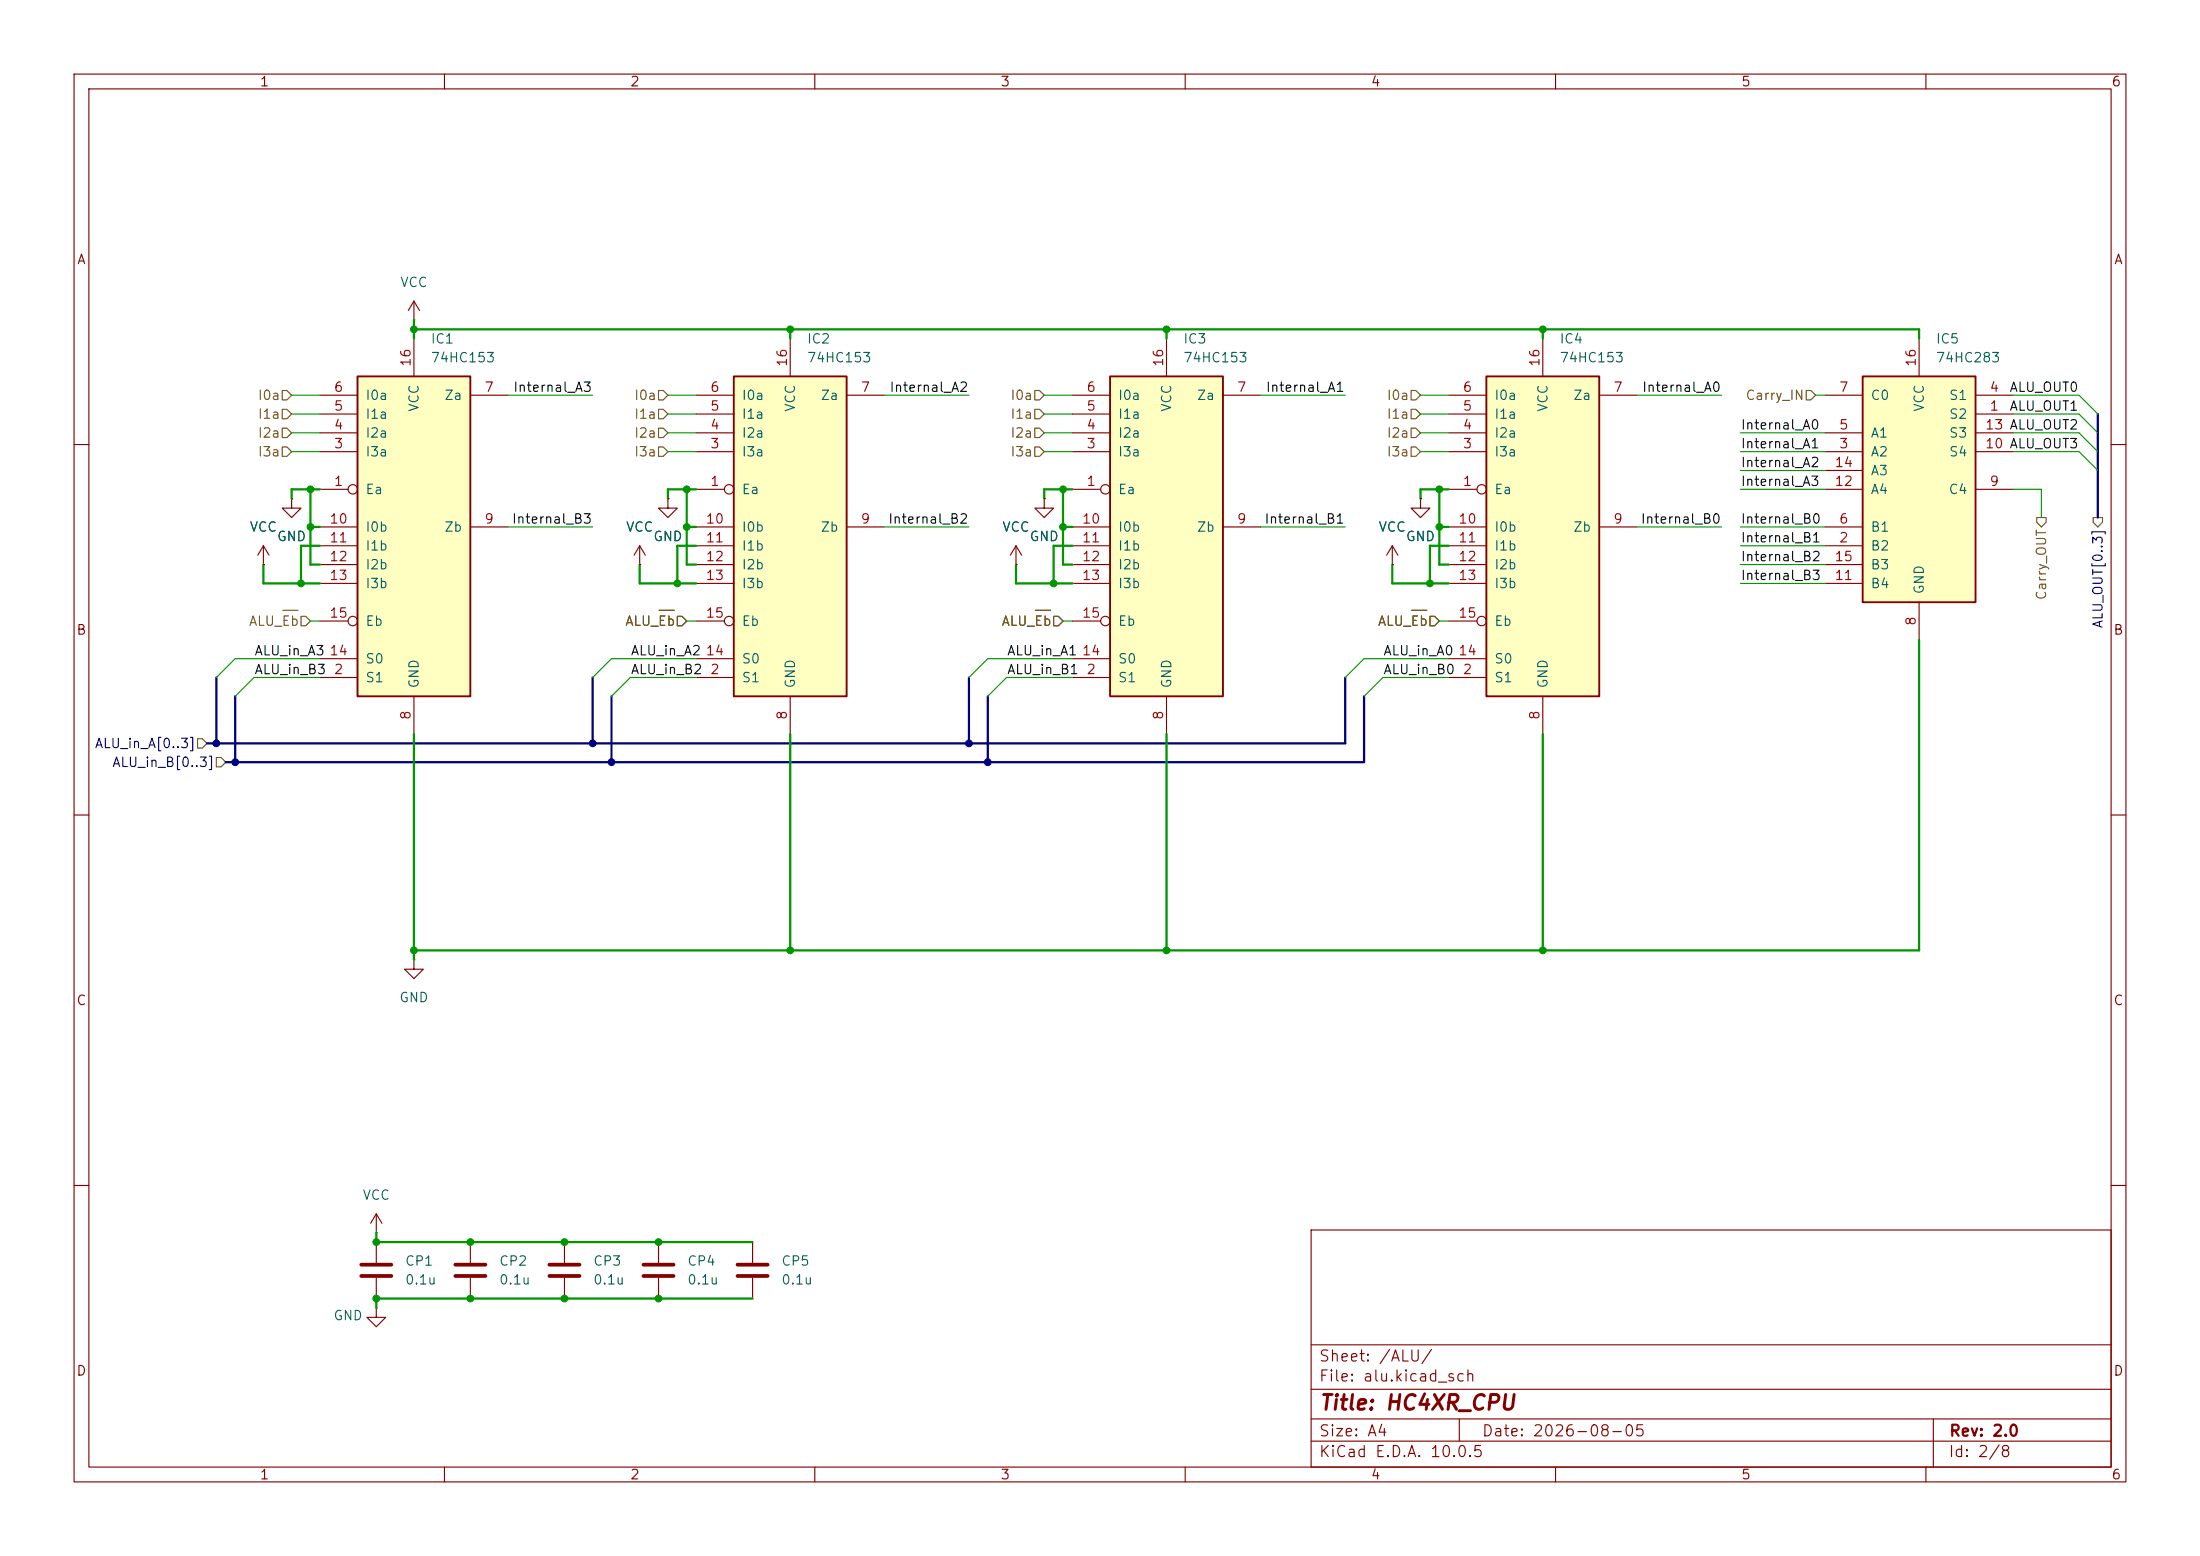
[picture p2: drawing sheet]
<svg xmlns="http://www.w3.org/2000/svg" width="297mm" height="210mm" viewBox="0 0 297 210" stroke-linecap="round" stroke-linejoin="round" font-family="sans-serif">
<g fill="none" stroke="#840000" stroke-width=".15">
<path d="M10 10h277v190h-277zM12 12h273v186h-273zM60 10v2M110 10v2M160 10v2M210 10v2M260 10v2M10 60h2M39.4 67.3v1.3h1.2l-1.2 1.3-1.3-1.3h1.3M39.4 67.3h.1M285 60h2M10 110h2"/>
<path d="M285 110h2M10 160h2M50.8 166.4h.1M50.8 176.5v1.3h1.3l-1.3 1.3-1.3-1.3h1.3M50.8 176.5h.1M50.8 163.8l-.8 1.3M50.8 163.8l.8 1.3M50.8 163.8v2.6M50.8 167.6v2.8M50.8 172.5v2.8M177 166h108v32h-108zM285 160h2"/>
<path d="M60 198v2M110 198v2M160 198v2M177 194.5h108M177 191.5h108M177 187.5h108M177 181.5h108M197 191.5v3M210 198v2M260 198v2M261 191.5v6.5"/>
</g>
<path d="M48.8 170.7h4M48.8 172.2h4" fill="none" stroke="#840000" stroke-width=".51"/>
<path d="M48.3 50.8h15.2v43.2h-15.2z" fill="#ffffc2"/>
<path d="M48.3 50.8h15.2v43.2h-15.2z" fill="none" stroke="#840000" stroke-width=".25"/>
<g fill="none" stroke="#840000" stroke-width=".15">
<path d="M43.2 58.4h5.1M43.2 55.9h5.1M43.2 53.3h5.1M55.9 43.2h.1M55.9 40.6v2.6M55.9 45.7v5.1M55.9 40.6l-.8 1.3M55.9 40.6l.7 1.3M63.5 53.3h5.1M43.2 66h3.8M43.2 61h5.1M43.2 71.1h5.1"/>
<path d="M43.2 73.7h5.1M43.2 76.2h5.1M43.2 78.7h5.1M63.5 71.1h5.1M43.2 91.4h5.1M43.2 88.9h5.1M43.2 83.8h3.8M55.9 94v5.1"/>
<circle cx="47.6" cy="66" r=".63"/>
<circle cx="47.6" cy="83.8" r=".63"/>
</g>
<path d="M251.5 50.8h15.2v30.5h-15.2z" fill="#ffffc2"/>
<path d="M251.5 50.8h15.2v30.5h-15.2z" fill="none" stroke="#840000" stroke-width=".25"/>
<g fill="none" stroke="#840000" stroke-width=".15">
<path d="M246.4 53.3h5.1M246.4 58.4h5.1M259.1 45.7v5.1M266.7 55.9h5.1M266.7 53.3h5.1M266.7 58.4h5.1M35.6 76.2h.1M35.6 73.7l-.8 1.2M35.6 73.7l.7 1.2M35.6 73.7v2.5M137.2 76.2h.1M137.2 73.7l-.8 1.2"/>
<path d="M137.2 73.7l.7 1.2M137.2 73.7v2.5M246.4 73.7h5.1M246.4 61h5.1M246.4 71.1h5.1M246.4 66h5.1M246.4 78.7h5.1M246.4 63.5h5.1M246.4 76.2h5.1M266.7 61h5.1M266.7 66h5.1M259.1 81.3v5.1"/>
<path d="M55.9 129.5v1.3h1.2l-1.2 1.3-1.3-1.3h1.3M55.9 129.5h.1M63.5 167.6v2.8M63.5 172.5v2.8M76.2 167.6v2.8M76.2 172.5v2.8"/>
</g>
<path d="M61.5 170.7h4M61.5 172.2h4M74.2 170.7h4M74.2 172.2h4" fill="none" stroke="#840000" stroke-width=".51"/>
<path d="M149.9 50.8h15.2v43.2h-15.2z" fill="#ffffc2"/>
<path d="M149.9 50.8h15.2v43.2h-15.2z" fill="none" stroke="#840000" stroke-width=".25"/>
<g fill="none" stroke="#840000" stroke-width=".15">
<path d="M144.8 58.4h5.1M144.8 55.9h5.1M144.8 53.3h5.1M157.5 45.7v5.1M165.1 53.3h5.1M86.4 76.2h.1M86.4 73.7l-.8 1.2M86.4 73.7l.7 1.2M86.4 73.7v2.5M90.2 67.3v1.3h1.2l-1.2 1.3-1.3-1.3h1.3M90.2 67.3h.1M144.8 66h3.8"/>
<path d="M144.8 61h5.1M144.8 71.1h5.1M144.8 73.7h5.1M144.8 76.2h5.1M144.8 78.7h5.1M165.1 71.1h5.1M188 76.2h.1M188 73.7l-.8 1.2M188 73.7l.7 1.2M188 73.7v2.5M144.8 91.4h5.1M144.8 88.9h5.1"/>
<path d="M144.8 83.8h3.8M157.5 94v5.1M88.9 167.6v2.8M88.9 172.5v2.8M101.6 167.6v2.8M101.6 172.5v2.8"/>
<circle cx="149.2" cy="66" r=".63"/>
<circle cx="149.2" cy="83.8" r=".63"/>
</g>
<path d="M86.9 170.7h4M86.9 172.2h4M99.6 170.7h4M99.6 172.2h4" fill="none" stroke="#840000" stroke-width=".51"/>
<path d="M99.1 50.8h15.2v43.2h-15.2z" fill="#ffffc2"/>
<path d="M99.1 50.8h15.2v43.2h-15.2z" fill="none" stroke="#840000" stroke-width=".25"/>
<g fill="none" stroke="#840000" stroke-width=".15">
<path d="M94 58.4h5.1M94 55.9h5.1M94 53.3h5.1M106.7 45.7v5.1M114.3 53.3h5.1M94 66h3.8M94 61h5.1M94 71.1h5.1M94 73.7h5.1M94 76.2h5.1M94 78.7h5.1M114.3 71.1h5.1"/>
<path d="M141 67.3v1.3h1.2l-1.2 1.3-1.3-1.3h1.3M141 67.3h.1M191.8 67.3v1.3h1.2l-1.2 1.3-1.3-1.3h1.3M191.8 67.3h.1M94 91.4h5.1M94 88.9h5.1M94 83.8h3.8M106.7 94v5.1"/>
<circle cx="98.4" cy="66" r=".63"/>
<circle cx="98.4" cy="83.8" r=".63"/>
</g>
<path d="M200.7 50.8h15.2v43.2h-15.2z" fill="#ffffc2"/>
<path d="M200.7 50.8h15.2v43.2h-15.2z" fill="none" stroke="#840000" stroke-width=".25"/>
<g fill="none" stroke="#840000" stroke-width=".15">
<path d="M195.6 58.4h5.1M195.6 55.9h5.1M195.6 53.3h5.1M208.3 45.7v5.1M215.9 53.3h5.1M35.6 76.2h.1M39.4 67.3h.1M86.4 76.2h.1M90.2 67.3h.1M137.2 76.2h.1M141 67.3h.1M188 76.2h.1"/>
<path d="M191.8 67.3h.1M195.6 66h3.8M195.6 61h5.1M195.6 71.1h5.1M195.6 73.7h5.1M195.6 76.2h5.1M195.6 78.7h5.1M215.9 71.1h5.1M195.6 91.4h5.1M195.6 88.9h5.1M195.6 83.8h3.8M208.3 94v5.1"/>
<circle cx="200" cy="66" r=".63"/>
<circle cx="200" cy="83.8" r=".63"/>
</g>
<g fill="none" stroke="#725600" stroke-width=".15">
<path d="M38.1 55.2h.6l.7 .7-.7 .6h-.6zM38.1 52.7h.6l.7 .6-.7 .7h-.6zM38.1 57.8h.6l.7 .6-.7 .7h-.6zM88.9 52.7h.6l.7 .6-.7 .7h-.6zM88.9 55.2h.6l.7 .7-.7 .6h-.6zM88.9 57.8h.6l.7 .6-.7 .7h-.6zM139.7 52.7h.6l.7 .6-.7 .7h-.6zM139.7 55.2h.6l.7 .7-.7 .6h-.6zM139.7 57.8h.6l.7 .6-.7 .7h-.6zM190.5 55.2h.6l.7 .7-.7 .6h-.6zM190.5 52.7h.6l.7 .6-.7 .7h-.6zM190.5 57.8h.6l.7 .6-.7 .7h-.6z"/>
<path d="M243.8 52.7h.7l.6 .6-.6 .7h-.7zM38.1 60.3h.6l.7 .7-.7 .6h-.6zM88.9 60.3h.6l.7 .7-.7 .6h-.6zM139.7 60.3h.6l.7 .7-.7 .6h-.6zM190.5 60.3h.6l.7 .7-.7 .6h-.6zM275 69.9h1.2v.6l-.6 .6-.6-.6zM282.6 69.9h1.2v.6l-.6 .6-.6-.6zM26.7 99.7h.6l.6 .6-.6 .7h-.6zM38.2 82.4h2M40.6 83.2h.7l.6 .6-.6 .7h-.7zM89 82.4h2M91.4 83.2h.7l.6 .6-.6 .7h-.7z"/>
<path d="M139.8 82.4h2M142.2 83.2h.7l.6 .6-.6 .7h-.7zM190.6 82.4h2M193 83.2h.7l.6 .6-.6 .7h-.7zM29.2 102.2h.6l.7 .7-.7 .6h-.6z"/>
</g>
<path d="M283.2 55.9v14M29.2 91.4v8.9M31.7 94v8.9M80 91.4v8.9M82.5 94v8.9M130.8 91.4v8.9M133.3 94v8.9M181.6 91.4v8.9h-153.7M184.1 94v8.9h-153.6" fill="none" stroke="#000084" stroke-width=".3"/>
<g fill="none" stroke="#009600" stroke-width=".3">
<path d="M55.9 43.2v2.5M55.9 44.5h203.2v1.2M106.7 44.5v1.2M157.5 44.5v1.2M208.3 44.5v1.2M35.6 76.2v2.5h7.6M41.9 71.1h1.3M41.9 66v10.2h1.3M43.2 66h-3.8v1.3M43.2 73.7h-2.6v5M86.4 76.2v2.5h7.6M92.7 71.1h1.3"/>
<path d="M92.7 66v10.2h1.3M94 73.7h-2.6v5M94 66h-3.8v1.3M137.2 76.2v2.5h7.6M143.5 71.1h1.3M143.5 66v10.2h1.3M144.8 66h-3.8v1.3M144.8 73.7h-2.6v5M188 76.2v2.5h7.6M194.3 71.1h1.3M194.3 66v10.2h1.3M195.6 73.7h-2.6v5"/>
<path d="M195.6 66h-3.8v1.3M55.9 99.1v30.4M106.7 99.1v29.2M157.5 99.1v29.2M208.3 99.1v29.2M259.1 86.4v41.9h-203.2M50.8 166.4v1.2h50.8M101.6 175.3h-50.8v1.2"/>
</g>
<g fill="none" stroke="#009600" stroke-width=".15">
<path d="M39.4 55.9h3.8M39.4 53.3h3.8M39.4 58.4h3.8M68.6 53.3h11.4M90.2 55.9h3.8M90.2 53.3h3.8M90.2 58.4h3.8M119.4 53.3h11.4M141 55.9h3.8M141 53.3h3.8M141 58.4h3.8M170.2 53.3h11.4"/>
<path d="M191.8 55.9h3.8M191.8 53.3h3.8M191.8 58.4h3.8M221 53.3h11.4M234.9 58.4h11.5M245.1 53.3h1.3M271.8 55.9h8.9l2.5 2.5M271.8 53.3h8.9l2.5 2.6M271.8 58.4h8.9l2.5 2.6M39.4 61h3.8M68.6 71.1h11.4M90.2 61h3.8"/>
<path d="M119.4 71.1h11.4M141 61h3.8M170.2 71.1h11.4M191.8 61h3.8M221 71.1h11.4M234.9 61h11.5M234.9 71.1h11.5M234.9 66h11.5M234.9 78.7h11.5M234.9 73.7h11.5M234.9 76.2h11.5M234.9 63.5h11.5"/>
<path d="M271.8 61h8.9l2.5 2.5M271.8 66h3.8v3.9M41.9 83.8h1.3M43.2 91.4h-8.9l-2.6 2.6M43.2 88.9h-11.5l-2.5 2.5M92.7 83.8h1.3M94 91.4h-8.9l-2.6 2.6M94 88.9h-11.5l-2.5 2.5M143.5 83.8h1.3M144.8 91.4h-8.9l-2.6 2.6M144.8 88.9h-11.5l-2.5 2.5M194.3 83.8h1.3"/>
<path d="M195.6 91.4h-8.9l-2.6 2.6M195.6 88.9h-11.5l-2.5 2.5"/>
</g>
<g fill="#009600" stroke="#009600" stroke-width=".14">
<circle cx="63.5" cy="167.6" r=".46"/>
<circle cx="63.5" cy="175.3" r=".46"/>
<circle cx="50.8" cy="175.3" r=".46"/>
<circle cx="55.9" cy="128.3" r=".46"/>
<circle cx="106.7" cy="128.3" r=".46"/>
<circle cx="88.9" cy="167.6" r=".46"/>
<circle cx="88.9" cy="175.3" r=".46"/>
<circle cx="76.2" cy="167.6" r=".46"/>
<circle cx="76.2" cy="175.3" r=".46"/>
<circle cx="50.8" cy="167.6" r=".46"/>
<circle cx="208.3" cy="128.3" r=".46"/>
<circle cx="157.5" cy="128.3" r=".46"/>
<circle cx="193" cy="78.7" r=".46"/>
<circle cx="55.9" cy="44.5" r=".46"/>
<circle cx="142.2" cy="78.7" r=".46"/>
<circle cx="143.5" cy="71.1" r=".46"/>
<circle cx="143.5" cy="66" r=".46"/>
<circle cx="157.5" cy="44.5" r=".46"/>
<circle cx="41.9" cy="66" r=".46"/>
<circle cx="41.9" cy="71.1" r=".46"/>
<circle cx="40.6" cy="78.7" r=".46"/>
<circle cx="194.3" cy="66" r=".46"/>
<circle cx="208.3" cy="44.5" r=".46"/>
<circle cx="194.3" cy="71.1" r=".46"/>
<circle cx="92.7" cy="71.1" r=".46"/>
<circle cx="106.7" cy="44.5" r=".46"/>
<circle cx="92.7" cy="66" r=".46"/>
<circle cx="91.4" cy="78.7" r=".46"/>
</g>
<g fill="#000084" stroke="#000084" stroke-width=".14">
<circle cx="29.2" cy="100.3" r=".46"/>
<circle cx="31.7" cy="102.9" r=".46"/>
<circle cx="133.3" cy="102.9" r=".46"/>
<circle cx="130.8" cy="100.3" r=".46"/>
<circle cx="80" cy="100.3" r=".46"/>
<circle cx="82.5" cy="102.9" r=".46"/>
</g>
<text font-size="2" fill="#840000" x="178" y="190.8">Title: HC4XR_CPU</text>
<g font-size="1.5" fill="#840000">
<text x="178" y="184.1">Sheet: /ALU/</text>
<text x="178" y="186.8">File: alu.kicad_sch</text>
<text x="178" y="197">KiCad E.D.A. 10.0.5</text>
<text x="178" y="194.2">Size: A4</text>
<text x="200" y="194.2">Date: 2026-08-05</text>
<text x="263" y="197">Id: 2/8</text>
<text x="263" y="194.2">Rev: 2.0</text>
</g>
<g font-size="1.3" fill="#840000">
<text x="35" y="12">1</text>
<text x="85" y="12">2</text>
<text x="135" y="12">3</text>
<text x="185" y="12">4</text>
<text x="235" y="12">5</text>
<text x="285" y="12">6</text>
<text x="10.3" y="36">A</text>
<text x="285.3" y="36">A</text>
<text x="10.2" y="86">B</text>
<text x="285.2" y="86">B</text>
<text x="10.2" y="136">C</text>
<text x="285.2" y="136">C</text>
<text x="10.2" y="186">D</text>
<text x="285.2" y="186">D</text>
<text x="35" y="200">1</text>
<text x="85" y="200">2</text>
<text x="135" y="200">3</text>
<text x="185" y="200">4</text>
<text x="235" y="200">5</text>
<text x="285" y="200">6</text>
</g>
<g font-size="1.3" fill="#006464">
<text x="53.9" y="39.1">VCC</text>
<text x="58.1" y="46.7">IC1</text>
<text x="108.9" y="46.7">IC2</text>
<text x="159.7" y="46.7">IC3</text>
<text x="210.5" y="46.7">IC4</text>
<text x="261.3" y="46.7">IC5</text>
<text x="58.1" y="49.2">74HC153</text>
<text x="108.9" y="49.2">74HC153</text>
<text x="159.7" y="49.2">74HC153</text>
<text x="210.5" y="49.2">74HC153</text>
<text x="261.3" y="49.2">74HC283</text>
<text x="49.2" y="59.4">I2a</text>
<text x="49.2" y="56.8">I1a</text>
<text x="49.2" y="54.3">I0a</text>
<text x="56.8" y="55.7" transform="rotate(-90 56.8 55.7)">VCC</text>
<text x="59.9" y="54.3">Za</text>
<text x="100" y="59.4">I2a</text>
<text x="100" y="56.8">I1a</text>
<text x="100" y="54.3">I0a</text>
<text x="107.6" y="55.7" transform="rotate(-90 107.6 55.7)">VCC</text>
<text x="110.7" y="54.3">Za</text>
<text x="150.8" y="59.4">I2a</text>
<text x="150.8" y="56.8">I1a</text>
<text x="150.8" y="54.3">I0a</text>
<text x="158.4" y="55.7" transform="rotate(-90 158.4 55.7)">VCC</text>
<text x="161.5" y="54.3">Za</text>
<text x="201.6" y="59.4">I2a</text>
<text x="201.6" y="56.8">I1a</text>
<text x="201.6" y="54.3">I0a</text>
<text x="209.2" y="55.7" transform="rotate(-90 209.2 55.7)">VCC</text>
<text x="212.3" y="54.3">Za</text>
<text x="252.4" y="59.4">A1</text>
<text x="252.4" y="54.3">C0</text>
<text x="260" y="55.7" transform="rotate(-90 260 55.7)">VCC</text>
<text x="263" y="56.8">S2</text>
<text x="263" y="54.3">S1</text>
<text x="263" y="59.4">S3</text>
<text x="49.2" y="61.9">I3a</text>
<text x="100" y="61.9">I3a</text>
<text x="150.8" y="61.9">I3a</text>
<text x="201.6" y="61.9">I3a</text>
<text x="252.4" y="61.9">A2</text>
<text x="252.4" y="64.5">A3</text>
<text x="263" y="61.9">S4</text>
<text x="49.2" y="67">Ea</text>
<text x="100" y="67">Ea</text>
<text x="150.8" y="67">Ea</text>
<text x="201.6" y="67">Ea</text>
<text x="252.4" y="67">A4</text>
<text x="263" y="67">C4</text>
<text x="33.6" y="72.1">VCC</text>
<text x="37.3" y="73.4">GND</text>
<text x="49.2" y="72.1">I0b</text>
<text x="49.2" y="74.6">I1b</text>
<text x="49.2" y="77.2">I2b</text>
<text x="59.9" y="72.1">Zb</text>
<text x="84.4" y="72.1">VCC</text>
<text x="88.1" y="73.4">GND</text>
<text x="100" y="72.1">I0b</text>
<text x="100" y="74.6">I1b</text>
<text x="100" y="77.2">I2b</text>
<text x="110.7" y="72.1">Zb</text>
<text x="135.2" y="72.1">VCC</text>
<text x="138.9" y="73.4">GND</text>
<text x="150.8" y="72.1">I0b</text>
<text x="150.8" y="74.6">I1b</text>
<text x="150.8" y="77.2">I2b</text>
<text x="161.5" y="72.1">Zb</text>
<text x="186" y="72.1">VCC</text>
<text x="189.7" y="73.4">GND</text>
<text x="201.6" y="72.1">I0b</text>
<text x="201.6" y="74.6">I1b</text>
<text x="201.6" y="77.2">I2b</text>
<text x="212.3" y="72.1">Zb</text>
<text x="252.4" y="74.6">B2</text>
<text x="252.4" y="72.1">B1</text>
<text x="252.4" y="77.2">B3</text>
<text x="49.2" y="79.7">I3b</text>
<text x="100" y="79.7">I3b</text>
<text x="150.8" y="79.7">I3b</text>
<text x="201.6" y="79.7">I3b</text>
<text x="252.4" y="79.7">B4</text>
<text x="260" y="80.3" transform="rotate(-90 260 80.3)">GND</text>
<text x="49.2" y="89.9">S0</text>
<text x="49.2" y="84.8">Eb</text>
<text x="100" y="89.9">S0</text>
<text x="100" y="84.8">Eb</text>
<text x="150.8" y="89.9">S0</text>
<text x="150.8" y="84.8">Eb</text>
<text x="201.6" y="89.9">S0</text>
<text x="201.6" y="84.8">Eb</text>
<text x="49.2" y="92.4">S1</text>
<text x="56.8" y="93" transform="rotate(-90 56.8 93)">GND</text>
<text x="100" y="92.4">S1</text>
<text x="107.6" y="93" transform="rotate(-90 107.6 93)">GND</text>
<text x="150.8" y="92.4">S1</text>
<text x="158.4" y="93" transform="rotate(-90 158.4 93)">GND</text>
<text x="201.6" y="92.4">S1</text>
<text x="209.2" y="93" transform="rotate(-90 209.2 93)">GND</text>
<text x="53.8" y="135.6">GND</text>
<text x="48.9" y="162.3">VCC</text>
<text x="54.6" y="171.1">CP1</text>
<text x="54.6" y="173.7">0.1u</text>
<text x="67.3" y="171.1">CP2</text>
<text x="67.3" y="173.7">0.1u</text>
<text x="80" y="171.1">CP3</text>
<text x="80" y="173.7">0.1u</text>
<text x="92.7" y="171.1">CP4</text>
<text x="92.7" y="173.7">0.1u</text>
<text x="105.4" y="171.1">CP5</text>
<text x="105.4" y="173.7">0.1u</text>
<text x="44.9" y="178.5">GND</text>
</g>
<g font-size="1.3" fill="#a90000">
<text x="45" y="53.2">6</text>
<text x="55.7" y="49.6" transform="rotate(-90 55.7 49.6)">16</text>
<text x="65.3" y="53.2">7</text>
<text x="95.8" y="53.2">6</text>
<text x="106.5" y="49.6" transform="rotate(-90 106.5 49.6)">16</text>
<text x="116.1" y="53.2">7</text>
<text x="146.6" y="53.2">6</text>
<text x="157.3" y="49.6" transform="rotate(-90 157.3 49.6)">16</text>
<text x="166.9" y="53.2">7</text>
<text x="197.4" y="53.2">6</text>
<text x="208.1" y="49.6" transform="rotate(-90 208.1 49.6)">16</text>
<text x="217.7" y="53.2">7</text>
<text x="248.2" y="53.2">7</text>
<text x="258.9" y="49.6" transform="rotate(-90 258.9 49.6)">16</text>
<text x="268.5" y="53.2">4</text>
<text x="45" y="58.3">4</text>
<text x="45" y="55.7">5</text>
<text x="95.8" y="58.3">4</text>
<text x="95.8" y="55.7">5</text>
<text x="146.6" y="58.3">4</text>
<text x="146.6" y="55.7">5</text>
<text x="197.4" y="58.3">4</text>
<text x="197.4" y="55.7">5</text>
<text x="248.2" y="58.3">5</text>
<text x="267.9" y="58.3">13 ALU_OUT2</text>
<text x="268.5" y="55.7">1</text>
<text x="45" y="65.9">1</text>
<text x="45" y="60.8">3</text>
<text x="95.8" y="65.9">1</text>
<text x="95.8" y="60.8">3</text>
<text x="146.6" y="65.9">1</text>
<text x="146.6" y="60.8">3</text>
<text x="197.4" y="65.9">1</text>
<text x="197.4" y="60.8">3</text>
<text x="247.6" y="65.9">12</text>
<text x="247.6" y="63.4">14</text>
<text x="248.2" y="60.8">3</text>
<text x="267.9" y="60.8">10 ALU_OUT3</text>
<text x="268.5" y="65.9">9</text>
<text x="44.4" y="71">10</text>
<text x="65.3" y="71">9</text>
<text x="95.2" y="71">10</text>
<text x="116.1" y="71">9</text>
<text x="146" y="71">10</text>
<text x="166.9" y="71">9</text>
<text x="196.8" y="71">10</text>
<text x="217.7" y="71">9</text>
<text x="248.2" y="71">6</text>
<text x="44.4" y="73.5">11</text>
<text x="44.4" y="76.1">12</text>
<text x="95.2" y="73.5">11</text>
<text x="95.2" y="76.1">12</text>
<text x="146" y="73.5">11</text>
<text x="146" y="76.1">12</text>
<text x="196.8" y="73.5">11</text>
<text x="196.8" y="76.1">12</text>
<text x="247.6" y="76.1">15</text>
<text x="248.2" y="73.5">2</text>
<text x="44.4" y="78.6">13</text>
<text x="44.4" y="83.7">15</text>
<text x="95.2" y="78.6">13</text>
<text x="95.2" y="83.7">15</text>
<text x="146" y="78.6">13</text>
<text x="146" y="83.7">15</text>
<text x="196.8" y="78.6">13</text>
<text x="196.8" y="83.7">15</text>
<text x="247.6" y="78.6">11</text>
<text x="44.4" y="88.8">14</text>
<text x="95.2" y="88.8">14</text>
<text x="146" y="88.8">14</text>
<text x="196.8" y="88.8">14</text>
<text x="258.9" y="84.6" transform="rotate(-90 258.9 84.6)">8</text>
<text x="45" y="91.3">2</text>
<text x="95.8" y="91.3">2</text>
<text x="146.6" y="91.3">2</text>
<text x="197.4" y="91.3">2</text>
<text x="55.7" y="97.3" transform="rotate(-90 55.7 97.3)">8</text>
<text x="106.5" y="97.3" transform="rotate(-90 106.5 97.3)">8</text>
<text x="157.3" y="97.3" transform="rotate(-90 157.3 97.3)">8</text>
<text x="208.1" y="97.3" transform="rotate(-90 208.1 97.3)">8</text>
</g>
<g font-size="1.3" fill="#0f0f0f">
<text x="69.2" y="53.2">Internal_A3</text>
<text x="120" y="53.2">Internal_A2</text>
<text x="170.8" y="53.2">Internal_A1</text>
<text x="221.6" y="53.2">Internal_A0</text>
<text x="271.2" y="53.2">ALU_OUT0</text>
<text x="234.9" y="58.3">Internal_A0</text>
<text x="271.2" y="55.8">ALU_OUT1</text>
<text x="234.9" y="63.4">Internal_A2</text>
<text x="234.9" y="60.8">Internal_A1</text>
<text x="234.9" y="65.9">Internal_A3</text>
<text x="69" y="71">Internal_B3</text>
<text x="119.8" y="71">Internal_B2</text>
<text x="170.6" y="71">Internal_B1</text>
<text x="221.4" y="71">Internal_B0</text>
<text x="234.9" y="71">Internal_B0</text>
<text x="234.9" y="76.1">Internal_B2</text>
<text x="234.9" y="73.5">Internal_B1</text>
<text x="234.9" y="78.6">Internal_B3</text>
<text x="34.3" y="88.8">ALU_in_A3</text>
<text x="85.1" y="88.8">ALU_in_A2</text>
<text x="135.9" y="88.8">ALU_in_A1</text>
<text x="186.7" y="88.8">ALU_in_A0</text>
<text x="34.3" y="91.3">ALU_in_B3</text>
<text x="85.1" y="91.3">ALU_in_B2</text>
<text x="135.9" y="91.3">ALU_in_B1</text>
<text x="186.7" y="91.3">ALU_in_B0</text>
</g>
<g font-size="1.3" fill="#725600">
<text x="34.7" y="56.8">I1a</text>
<text x="34.7" y="54.3">I0a</text>
<text x="34.7" y="59.4">I2a</text>
<text x="85.5" y="54.3">I0a</text>
<text x="85.5" y="56.8">I1a</text>
<text x="85.5" y="59.4">I2a</text>
<text x="136.3" y="54.3">I0a</text>
<text x="136.3" y="56.8">I1a</text>
<text x="136.3" y="59.4">I2a</text>
<text x="187.1" y="56.8">I1a</text>
<text x="187.1" y="54.3">I0a</text>
<text x="187.1" y="59.4">I2a</text>
<text x="235.6" y="54.3">Carry_IN</text>
<text x="34.7" y="61.9">I3a</text>
<text x="85.5" y="61.9">I3a</text>
<text x="136.3" y="61.9">I3a</text>
<text x="187.1" y="61.9">I3a</text>
<text x="276.6" y="81.1" transform="rotate(-90 276.6 81.1)">Carry_OUT</text>
<text x="33.5" y="84.8">ALU_Eb</text>
<text x="84.3" y="84.8">ALU_Eb</text>
<text x="135.1" y="84.8">ALU_Eb</text>
<text x="185.9" y="84.8">ALU_Eb</text>
</g>
<g font-size="1.3" fill="#000084">
<text x="284.2" y="84.9" transform="rotate(-90 284.2 84.9)">ALU_OUT[0..3]</text>
<text x="12.7" y="101.3">ALU_in_A[0..3]</text>
<text x="15.1" y="103.8">ALU_in_B[0..3]</text>
</g>
</svg>
